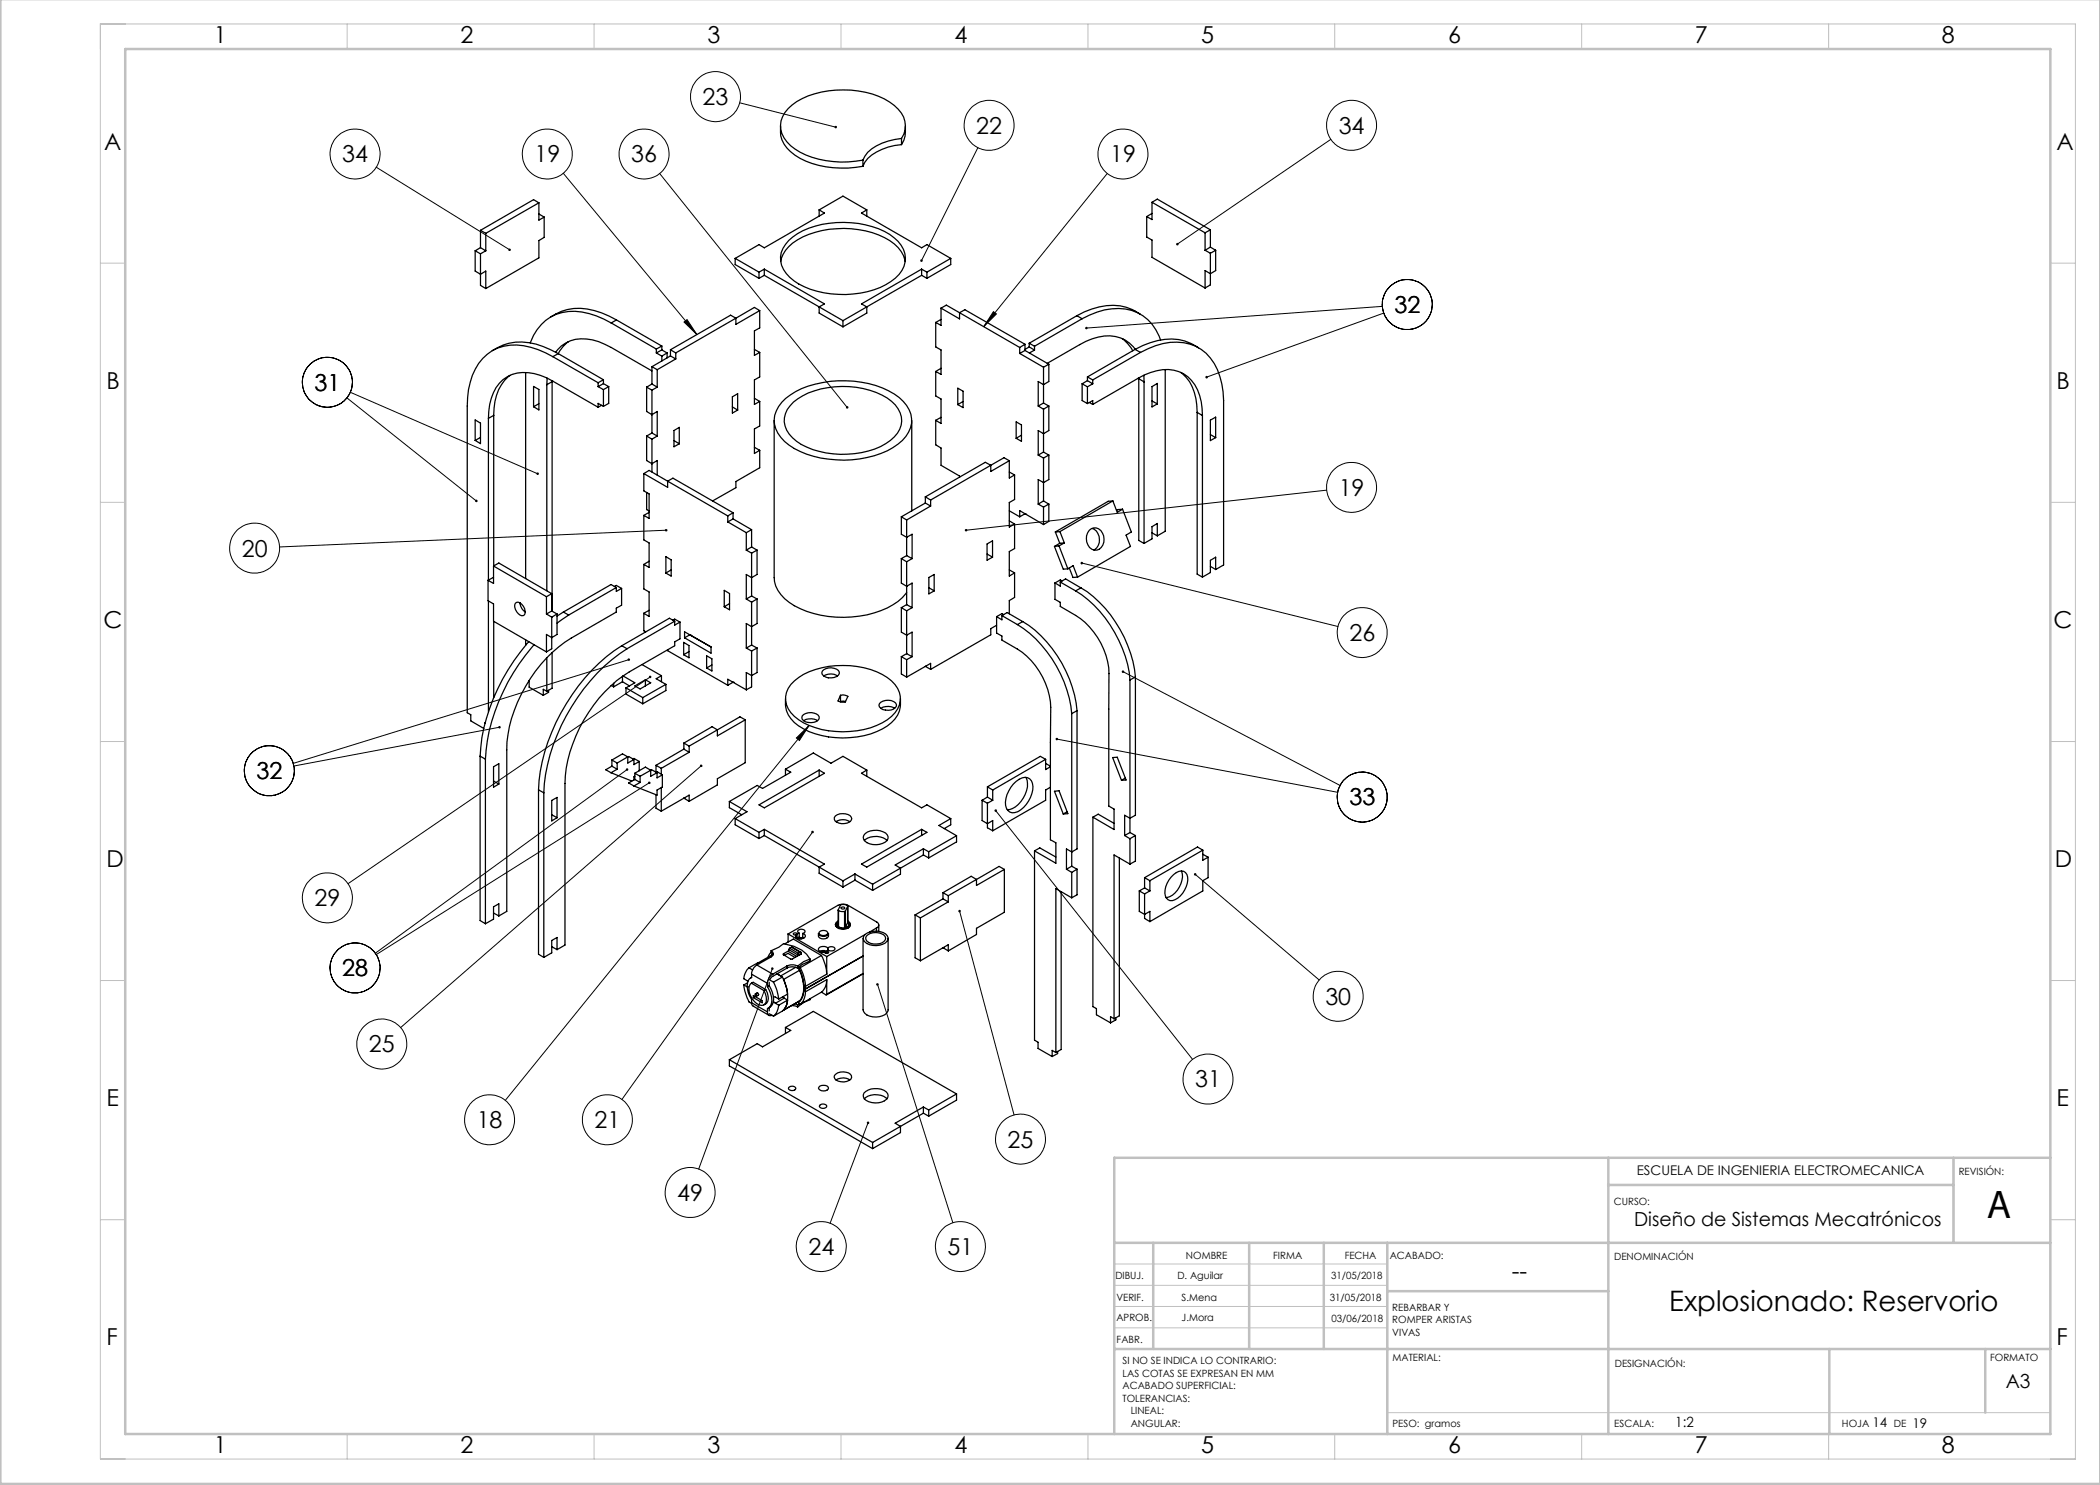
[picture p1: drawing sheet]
<svg xmlns="http://www.w3.org/2000/svg" width="420mm" height="297mm" viewBox="0 0 420 297" stroke-linecap="round" stroke-linejoin="round" font-family="sans-serif">
<!-- layer: Layer 1 -->
<g fill="none" stroke="#000" stroke-width=".2">
<path d="M75.2 33.4l26.7 16.5M112.6 34.6l26.8 32.3M131.9 34.7l37.5 46.8M148 20.6l19.1 4.8M195.6 29.5l-11.3 22.6M221.4 34.7l-24.7 30.6M266.2 27.9l-30.7 20.9M69.4 79.6l25.8 20.6M70.1 78.5l37.4 16.3M136.8 64.4l.6-.5 2 3zM198.7 62.3l.6 .5-2.6 2.5zM276.5 61.3l-59.2 4.3"/>
<path d="M276.8 62.6l-35.5 12.8M265.3 98l-72.1 8M133.2 106l-77.3 3.4M216.4 112.6l51.2 12.7M125.8 131.9l-67.2 20.8M130 135.4l-60.4 41.3M224.6 134.3l43.4 22.8M99.9 145.4l-41.1 7.8M125.4 153.9l-50.3 36.7M129.9 156.6l-54.7 34.3M140.2 153.2l-60.1 52.3M159.3 147.6l2.5-2.5-1.9 3z"/>
<path d="M161.8 145.1l-60.7 75M211.3 147.8l56.2 10.7M162.5 166.4l-38.1 53.5M199.1 162.1l39.4 49.8M239 174.9l24.8 21.1M154.5 193.7l-14.8 40.1M175.5 196.9l15.1 47.6M191.9 182.2l10.9 40.8M173.6 224.6l-7.6 20"/>
<circle cx="143.1" cy="19.3" r="5"/>
<circle cx="71" cy="30.8" r="5"/>
<circle cx="109.5" cy="30.8" r="5"/>
<circle cx="128.8" cy="30.8" r="5"/>
<circle cx="197.8" cy="25.1" r="5"/>
<circle cx="224.6" cy="30.8" r="5"/>
<circle cx="270.3" cy="25.1" r="5"/>
<circle cx="65.5" cy="76.5" r="5"/>
<circle cx="281.4" cy="60.9" r="5"/>
<circle cx="270.3" cy="97.5" r="5"/>
<circle cx="50.9" cy="109.6" r="5"/>
<circle cx="272.4" cy="126.5" r="5"/>
<circle cx="53.9" cy="154.1" r="5"/>
<circle cx="272.4" cy="159.4" r="5"/>
<circle cx="65.5" cy="179.6" r="5"/>
<circle cx="71" cy="193.6" r="5"/>
<circle cx="267.6" cy="199.3" r="5"/>
<circle cx="76.4" cy="208.8" r="5"/>
<circle cx="241.6" cy="215.8" r="5"/>
<circle cx="97.9" cy="224" r="5"/>
<circle cx="121.5" cy="224" r="5"/>
<circle cx="138" cy="238.5" r="5"/>
<circle cx="204.1" cy="227.8" r="5"/>
<circle cx="164.2" cy="249.3" r="5"/>
<circle cx="192.1" cy="249.3" r="5"/>
</g>
<g fill="none" stroke="#c0c0c0" stroke-width=".2">
<path d="M20.1 4.8h395v287h-395zM69.4 4.8v5M118.8 4.8v5M168.2 4.8v5M217.6 4.8v5M266.9 4.8v5M316.3 4.8v5M365.7 4.8v5M20.1 52.6h4.9M410.1 52.6h5M20.1 100.5h4.9M410.1 100.5h5"/>
<path d="M20.1 148.3h4.9M410.1 148.3h5M20.1 196.1h4.9M410.1 196.1h5M20.1 243.9h4.9M222.8 257.1h54.7M222.8 252.8h54.7M410.1 243.9h5M222.8 261.3h54.7M222.8 265.6h54.7M69.4 286.8v5M118.8 286.8v5"/>
<path d="M168.2 286.8v5M217.6 286.8v5M266.9 286.8v5M277.5 282.5h132.6M316.3 286.8v5M365.7 286.8v5"/>
</g>
<g fill="none" stroke="#c0c0c0" stroke-width=".5">
<path d="M.1 -.1v296.9h419.9M25 9.8h385.1v277h-385.1zM321.6 237h69.1M321.7 231.6v55.2M390.7 231.6v17M410.1 231.6h-187.3v55.2M222.8 248.6h187.3M230.6 248.6v21.2M249.8 248.6v21.2M264.8 248.6v21.2M277.5 248.6v38.2M277.6 258.2h44.1"/>
<path d="M222.8 269.8h187.3M365.9 269.8v17M397.1 269.8v12.7"/>
</g>
<path d="M159.3 147.6l2.5-2.5-1.9 3zM198.7 62.3l.6 .5-2.6 2.5zM136.8 64.4l.6-.5 2 3zM133.1 105.8v.1a.25 .25 0 0 0 0 .4 .25 .25 0 0 0 .4-.3h-.3h.3zM193.1 105.8l-.1 .3 .2-.1-.2 .1a.25 .25 0 0 0 .3 .2 .25 .25 0 0 0 .1-.4 .25 .25 0 0 0-.3-.1zM162.3 166.3a.26 .26 0 0 0 .1 .3 .26 .26 0 0 0 .3-.1 .26 .26 0 0 0 0-.3l-.2 .2 .2-.2zM184.1 51.9v.4h.1l.1-.2-.1 .2a.25 .25 0 0 0 .3-.2 .25 .25 0 0 0-.4-.2zM167 25.2a.25 .25 0 0 0 0 .4 .25 .25 0 0 0 .4-.1l-.3-.1 .3 .1-.1-.3zM191.8 182a.26 .26 0 0 0 0 .4 .26 .26 0 0 0 .4-.2 .26 .26 0 0 0-.4-.2l.1 .2zM173.4 224.4a.26 .26 0 0 0 .1 .4 .26 .26 0 0 0 .3-.1 .26 .26 0 0 0-.1-.4l-.1 .3 .1-.3zM140.1 153a.26 .26 0 0 0 0 .3 .26 .26 0 0 0 .3 0 .26 .26 0 0 0 0-.3l-.2 .2 .2-.2-.2-.1zM129.9 135.2a.26 .26 0 0 0-.1 .3 .26 .26 0 0 0 .4 .1 .26 .26 0 0 0 0-.3l-.2 .1 .2-.1zM129.8 156.3a.26 .26 0 0 0-.2 .4 .26 .26 0 0 0 .4 .1 .26 .26 0 0 0 .1-.4l-.2 .2 .2-.2zM125.2 153.7a.25 .25 0 0 0 0 .4 .25 .25 0 0 0 .4 0 .25 .25 0 0 0 0-.3l-.2 .1 .2-.2zM238.8 174.7a.26 .26 0 0 0 0 .4 .26 .26 0 0 0 .4-.2 .26 .26 0 0 0-.3-.2l.1 .2zM198.9 162a.26 .26 0 0 0 .1 .4 .26 .26 0 0 0 .4-.2 .26 .26 0 0 0-.3-.3v.2zM95.1 100a.26 .26 0 0 0 0 .4 .26 .26 0 0 0 .4 0l-.2-.2 .2 .2a.26 .26 0 0 0 0-.4 .26 .26 0 0 0-.4 0zM107.4 94.5l-.1 .2a.25 .25 0 0 0 .2 .3 .25 .25 0 0 0 .3-.2h-.3h.3a.24 .24 0 0 0-.1-.3 .24 .24 0 0 0-.3 0zM99.7 145.3a.25 .25 0 0 0 .1 .4 .25 .25 0 0 0 .4-.3h-.3h.3a.25 .25 0 0 0-.2-.2 .25 .25 0 0 0-.3 .1zM125.6 131.7a.26 .26 0 0 0 .1 .5 .26 .26 0 0 0 .3-.3h-.2h.2l-.1-.2zM216.2 112.4l-.1 .2h.3h-.3a.25 .25 0 0 0 .3 .3 .25 .25 0 0 0 .2-.4 .25 .25 0 0 0-.4-.1zM217.1 65.4l-.1 .2h.3h-.3a.24 .24 0 0 0 .4 .2 .24 .24 0 0 0 .1-.3 .24 .24 0 0 0-.4-.1zM241.2 75.2l-.1 .3 .2-.1-.2 .1a.26 .26 0 0 0 .3 .2 .26 .26 0 0 0 .1-.4 .26 .26 0 0 0-.3-.1zM224.4 134.2l.2 .1-.2-.1a.26 .26 0 0 0 .2 .4 .26 .26 0 0 0 .2-.4 .26 .26 0 0 0-.4 0zM211.2 147.6l-.1 .2h.2h-.2a.26 .26 0 0 0 .3 .3 .26 .26 0 0 0 .2-.4 .26 .26 0 0 0-.4-.1zM101.7 49.8v.1a.25 .25 0 0 0 .1 .3 .25 .25 0 0 0 .3-.1l-.2-.2 .2 .2a.26 .26 0 0 0 0-.3 .26 .26 0 0 0-.4 0zM235.3 48.6v.4l.2-.2-.2 .2a.25 .25 0 0 0 .3 0 .25 .25 0 0 0 .1-.3 .25 .25 0 0 0-.4-.1zM169.2 81.3v.1a.26 .26 0 0 0 .1 .3 .26 .26 0 0 0 .3 0l-.2-.2 .2 .2 .1-.1a.27 .27 0 0 0-.1-.4 .27 .27 0 0 0-.4 .1zM175.3 196.7a.26 .26 0 0 0 .1 .4 .26 .26 0 0 0 .4-.2 .26 .26 0 0 0-.4-.3l.1 .3-.1-.3zM154.3 193.5a.26 .26 0 0 0-.1 .4 .26 .26 0 0 0 .4 0 .26 .26 0 0 0 0-.4l-.1 .2 .1-.2z" fill="#000"/>
<g fill="none" stroke="#000" stroke-width=".25">
<path d="M156.1 25.2a5.8 5.8 0 0 0 2.9 5.8 18.9 18.9 0 0 0 13.6 2.3M172.6 32v1.3M180.3 27.7a4.8 4.8 0 0 0-1.4-6.6 17.7 17.7 0 0 0-13.2-2.9 12.7 12.7 0 0 0-8.7 4.3 4.7 4.7 0 0 0 1.1 6.6 17.8 17.8 0 0 0 14.5 2.9M180.3 27.7a11.2 11.2 0 0 0-6.8 2.8l-.9 1.5M180.3 28.9a11.2 11.2 0 0 0-6.8 2.8l-.9 1.6M180.3 27.7v1.2M181.1 25.2a5.4 5.4 0 0 1-.8 3.7M95 50.2v4l1.1 .7 1.1-.7v3.5M95 50.2l1.1 .6M96.1 46.1v3.4M96.1 50.8v6.3l1.1 .6M96.1 46.1l1.1 .6"/>
<path d="M96.1 49.5l1.1 .7M96.1 49.5l-1.1 .7M97.2 50.2l-1.1 .6M97.2 46.7v3.5M107.8 40.6l-10.6 6.1M107.8 40.6v3.4l1-.6M107.8 40.6l-1.1-.7-10.6 6.2M107.8 42.8l1 .6M108.8 43.4v4.1l-1 .6v3.5l-10.6 6.1M147 51.7l4.8 2.7M147 51.7v1.2l4.8 2.8M151.8 54.4v1.3"/>
<path d="M152.9 53.8l12 7-1.1 .6M152.9 53.8l-1.1 .6M152.9 53.8v1.3M152.9 55.1l10.9 6.3M152.9 55.1l-1.1 .6M156.1 52.3a6.9 6.9 0 0 1 4.5-4.9 19.4 19.4 0 0 1 17.3 .7 6.3 6.3 0 0 1 3.1 4.2M157.7 48.1a15.4 15.4 0 0 1 11.1-3.6 16.5 16.5 0 0 1 10.1 3.1 4.9 4.9 0 0 1 .2 8 17.7 17.7 0 0 1-14.4 3 11.3 11.3 0 0 1-8-4.7 4.6 4.6 0 0 1 1-5.8zM163.8 42l4.8-2.8 4.8 2.8M163.8 42l1.1 .6-12 7-1.1-.7-4.8 2.8M163.8 42v1.2M173.4 42l-1.1 .6 12 7 1.1-.7 4.7 2.8M173.4 42v1.2"/>
<path d="M184.3 53.8l-12 7 1.1 .6M184.3 53.8l1.1 .6M184.3 53.8v1.3M184.3 55.1l-10.9 6.3M184.3 55.1l1.1 .6M185.4 54.4v1.3M190.1 51.7l-4.7 2.7M190.1 51.7v1.2l-4.7 2.8M229.3 43.3v4.1l1.1 .6v3.5l10.6 6.1M230.4 40.5v3.4l-1.1-.6M230.4 40.5l10.6 6.1M230.4 40.5l1.1-.7 10.6 6.2"/>
<path d="M230.4 42.7l-1.1 .6M241 46.6v3.5M241 50.1l1.1 .6M242.1 46v3.4M242.1 50.7v6.3l-1.1 .6M242.1 49.4l-1.1 .7M242.1 46l-1.1 .6M242.1 49.4l1 .7M243.1 50.1v4l-1 .6-1.1-.6v3.5M243.1 50.1l-1 .6M98.5 70.1a10.5 10.5 0 0 1 10.2-.8l3 1.4M102 75.1a9.3 9.3 0 0 0-3.3 8"/>
<path d="M105.1 74.5v41.2M106.7 77.3l1.1 .6v4.1l-1.1-.7zM109.4 76.9v41.2M109.4 75.6v1.3M110.1 63.4a10.5 10.5 0 0 1 10.2-.8l3 1.4M110.4 76.3l-1 .6M110.4 76.2v46M110.6 71.3a12.9 12.9 0 0 0-11-1.7 9.5 9.5 0 0 0-5.5 6.8l-.4 1.5-.2 3.3v61.4l.7 .3v1.3l2.6 1.5M110.6 71.3l9 5.2M111.1 70.4a6.7 6.7 0 0 1 7.4-2.4l1.2 .3 2.5 1.2 8.2 4.7M111.7 70.7l-1.1 .6M111.7 70.7l9 5.2"/>
<path d="M113.7 68.3a6.6 6.6 0 0 0-2 2.4M119.6 76.5v.8M119.6 77.3l1.1 .6M120.7 75.9v.8M120.7 77.9v3.4M120.7 76.7l-1.1 .6M120.7 76.7l1 .6M120.7 75.9l-1.1 .6M121.7 77.3l-1 .6M121.7 77.3v3.4l-1 .6M122.2 64.6a12.9 12.9 0 0 0-11-1.7 9.4 9.4 0 0 0-5.2 5.7M122.2 64.6l9.1 5.2"/>
<path d="M123.3 64l-1.1 .6M123.3 64l9.1 5.2M129.3 77.4v4.9l1.1 .6 1-.6v4.9M129.3 77.4l1.1 .6M130.4 73.3v3.5M130.4 78v8.6M130.4 73.3l1 .6M130.4 76.8l1 .6M130.4 76.8l-1.1 .6M131.3 69.8v.8M131.3 70.6l1.1 .6M131.4 73.9v3.5"/>
<path d="M131.4 77.4l-1 .6M132.4 69.2v.8M132.4 71.2v1M132.4 70l-1.1 .6M132.4 70l1 .6M132.4 69.2l-1.1 .6M133.4 70.6l-1 .6M133.4 70.6v1M134.1 71.2l1 .6M134.1 71.2l-3.7 2.1M134.1 70l1 .6M134.1 70v1.2"/>
<path d="M135.1 71.8l-3.7 2.1M135.1 70.6v1.2M146.5 79.4l1-.7v3.3l-1 .6zM150.9 69.9l1 .6M150.9 79.7l1 .6M151.9 62.1l-1-.6-15.8 9.1M151.9 62.1l-4.7 2.8v-1.3l-1.1-.6-12 7M151.9 62.1v3.5l-1 .6v4.9l1-.6M151.9 70.5v4.9l-1 .6v4.9l1-.6M157.1 79.7a17.8 17.8 0 0 1 12.1-3.5 17.8 17.8 0 0 1 10.6 3.3 5.7 5.7 0 0 1 2.3 6 8.4 8.4 0 0 1-4.7 4.7 21.7 21.7 0 0 1-18.5-.5 7.1 7.1 0 0 1-4.1-5.7 6.1 6.1 0 0 1 2.3-4.3zM163.8 61.4l4.8 2.7M163.8 61.4v1.2l4.8 2.8"/>
<path d="M168.6 64.1v1.3M173.4 61.4l-4.8 2.7M173.4 61.4v1.2l-4.8 2.8M187.1 64.5v4.9l1.1 .6v4.9l-1.1-.6M187.1 74.3v4.9l1.1 .6v4.9l-1.1-.6M188.2 61.6v3.5l-1.1-.6M188.2 61.6l3.7 2.2v-1.3M188.2 61.6l1.1-.6 2.6 1.5M188.2 63.9l-1.1 .6M188.2 73.7l-1.1 .6M191.6 77.6l1 .6v3.3l-1-.6zM191.9 62.5l12 7"/>
<path d="M191.9 62.5l1.1-.6 12 7M203.9 69.5v1.2M203.9 70.7l4.8 2.7M205 70.1l-1.1 .6M205 70.1l4.8 2.7M205 68.9l-1.1 .6M205 68.9v1.2M205.8 69.4l1.1 .6M205.8 69.4l-.8 .5M205.8 68.6l1.1 .6M205.8 68.6v.8M206.9 69.2v.8"/>
<path d="M206.9 70l-1 .6M208.7 73.4v7.2M209.8 72.8l-1.1 .6M209.8 72.8v3.5l-1.1 .6-1.1-.6v4.9M215.4 63.1l1 .6M215.4 63.1l-9.6 5.5M216.4 63.7a12.3 12.3 0 0 1 11.1-1.2 9.1 9.1 0 0 1 4.6 5.5M216.4 63.7l-9.5 5.5M216.4 76.8l1.1 .6M216.4 76.8v3.3l1.1 .6M217.5 75.4v.7M217.5 77.4v3.3"/>
<path d="M217.5 76.1l1 .7M217.5 76.1l-1.1 .7M217.5 75.4l1 .6M218.5 76v.8M218.5 76.8l-1 .6M224.5 67.7a8.3 8.3 0 0 1 2.1 2.5M227 69.9l1.1 .6M227 69.9l-9.5 5.5M227 69.8a6.7 6.7 0 0 0-7.3-2.4l-2.5 .9-7.8 4.4M227.8 75.7l1 .7M227.8 75.6v32.5l1 .6M228 62.8a10.1 10.1 0 0 0-9.6-1l-3 1.3"/>
<path d="M228.1 70.5a13 13 0 0 1 9.9-1.7 9.7 9.7 0 0 1 6.4 8l.3 3.3v32.9l-1.6 .9M228.1 70.5l-9.6 5.5M228.8 75.1v1.3M228.8 76.4v32.3M230.4 77.3l1.1-.6v4.1l-1.1 .6zM233 73.9v32.4l-1.5 .9M236.1 74.5a9.4 9.4 0 0 1 3.3 8M239.7 69.6a10.1 10.1 0 0 0-9.7-1.1l-3 1.4M95 84l1.1 .6v4.1l-1.1-.6zM96.1 87.5l-1.1 .6M97.7 83.7v32.3M98.7 83.1l-1 .6"/>
<path d="M98.7 83.1v30.1M107.8 80.7l-1.1 .6M119.6 81.5l-9-5.3a9.1 9.1 0 0 0-9.1-.9 7.7 7.7 0 0 0-3.6 5.6l-.2 2.8M120.3 81.1l-.7 .4M120.7 81.3l-1.1-.6v.8M128.8 94.7l4.7 2.8v-1.3M128.8 94.7v3.5l1 .6v4.9l-1-.6M128.8 94.7l1-.6 3.7 2.1M129.3 87.2v4.9l1.1 .6 1-.6v2.9M129.3 98.5v3.4l.5 .3M129.3 87.2l1.1 .6M130.4 87.8v6.6"/>
<path d="M130.4 86.6l1 .6M130.4 86.6l-1.1 .6M131.4 87.2l-1 .6M133.5 96.2l12.1 7M133.5 96.2l1.1-.6 12 6.9M134.8 86.1l1.1-.6v3.3l-1.1 .6zM134.8 88.1l1.1 .7M146.5 81.4l1 .6M150.9 89.5l1 .6M151.9 90.1v3.5l-4.7 2.7v1.2l-4.7 2.7M151.9 80.3v4.9l-1 .6v4.9l1-.6M154.8 84.1v31.4a6.8 6.8 0 0 0 4.1 5.6 21.3 21.3 0 0 0 19.7-.1 8.1 8.1 0 0 0 2.7-2.5"/>
<path d="M158.7 80.4a16.7 16.7 0 0 1 13.9-2.7 11.2 11.2 0 0 1 7 4 4.5 4.5 0 0 1-1.5 6.4 16.4 16.4 0 0 1-11.5 2.7 12.7 12.7 0 0 1-8.8-4 4.5 4.5 0 0 1 .9-6.4zM182.4 84.1v18.1M185.1 99.4l1 .6M185.1 99.4v1.2M187.1 84.1v4.9l1.1 .6v3.5l3.7 2.1v.2M188.2 83.5l-1.1 .6M192.6 80.3l-1 .6M198.2 93.1l-12.1 6.9M198.2 93.1l-1.1-.6-12 6.9M201.9 92.1v3.5l1-.6M201.9 92.1l-3.7 2.2v-1.2M201.9 92.1l-1.1-.6-2.6 1.6"/>
<path d="M201.9 94.4l1 .6M202.9 95v4.9l-1 .6v4.9l1-.6M203.2 84.4l1.1 .6v3.3l-1.1-.6zM204.3 87l-1.1 .7M207.6 81.2l1.1 .6M207.6 91l1.1 .6M208.7 81.8v8.6M208.7 91.6v8.6M208.7 80.6l-1.1 .6M208.7 80.6l1.1 .6M208.7 90.4l-1.1 .6M208.7 90.4l1.1 .6"/>
<path d="M209.8 81.2v4.9l-1.1 .6-1.1-.6v4.9M209.8 91v4.9l-1.1 .6-1.1-.6v4.9M209.8 81.2l-1.1 .6M209.8 91l-1.1 .6M217.5 80.7l1-.6v.8M217.9 80.5l.6 .4M218.5 80.9l9.1-5.2a10 10 0 0 1 8.2-1.4 7.4 7.4 0 0 1 4.4 6l.3 2.8M230.4 80.2l1.1 .6M239.4 82.5l1.1 .6M239.4 82.5v32.3l1.1 .6M240.5 83.1v32.3M242.1 84l1-.6v4.1l-1 .6z"/>
<path d="M242.1 86.9l1 .6M97.6 116.1v4.1l1.1 .6v3.4l10.6 6.2M98.7 113.2l10.6 6.1M98.7 113.2v3.5l-1.1-.6M98.7 113.2l1.1-.6 10.5 6.1M98.7 115.5l-1.1 .6M109.3 119.3v3.5M110.3 118.7v3.5M110.3 118.7l-1 .6M122.9 117.3l.4-.2 1 .6M123.3 117.5l-9.6 5.5M123.3 117.5v.8l1-.6"/>
<path d="M123.3 117.5l-1.1-.6-9.5 5.5M124.3 117.7v3.3l-1 .6v.8l-9.1 5.2a28.8 28.8 0 0 0-12.8 20.8v33.9l-1.6 .9M128.8 103.1v4.9l1 .6v4.9l-1-.6M128.8 112.9v4.9l1 .6v4.9l-1-.6M129.8 102.5l-1 .6M129.8 112.3l-1 .6M133.2 111.3l1 .7v3.2l-1-.6zM134.2 114l-1 .6M144.9 118.1l1 .6v3.3l-1-.6zM145.6 103.2v1.2M145.6 104.4l3.7 2.1M146.6 103.8l-1 .6"/>
<path d="M146.6 103.8l3.7 2.1M146.6 102.5l-1 .7M146.6 102.5v1.3M149.3 106.5v3.5M149.3 110l1 .6M149.3 119.8l1 .6M150.3 105.9v3.5M150.3 110.6v8.6M150.3 105.9l-1 .6M150.3 109.4l-1 .6M150.3 109.4l1.1 .6M150.3 119.2l-1 .6"/>
<path d="M150.3 119.2l1.1 .6M151.4 110v4.9l-1.1 .6-1-.6v4.9M151.4 119.8v4.9l-1.1 .6-1-.6v4.9M151.4 110l-1.1 .6M151.4 119.8l-1.1 .6M180.3 103.4v3.5l1 .6 1.1-.6v4.8M180.3 111.7v4.9l1 .7 1.1-.7v4.9M180.3 103.4l1 .6M180.3 111.7l1 .7M181.3 104v7.1M181.3 112.4v8.5M181.3 111.1l1.1 .6"/>
<path d="M181.3 111.1l-1 .6M182.4 111.7l-1.1 .7M185.1 100.6l-4.8 2.8M185.1 100.6l1 .6M185.8 115.5l1-.6v3.3l-1 .6zM185.8 117.5l1 .7M186.1 100v1.2M186.1 101.2l-4.8 2.8M197.4 108.8l1.1-.6v3.2l-1.1 .6zM197.4 110.8l1.1 .6M201.9 104.2l1 .6M201.9 114l1 .6"/>
<path d="M201.9 102.2l2 1.2M202.9 104.8v4.9l-1 .6v4.9l1-.6M202.9 114.6v4.9l-1 .6v2.7M203.9 103.4v-1.3l4.8 2.8M205 102.8h.1M205 102.8l-1.1 .6M207.6 100.8l1.1 .6M208.7 101.4v3.5M208.7 100.2l-1.1 .6M208.7 100.2l1.1 .6M209.8 100.8v3.5l-1.1 .6M209.8 100.8l-1.1 .6"/>
<path d="M210.9 109.3l1.8 4.5h.9M211 116.6v3.3l1.1 .6v.8a17.2 17.2 0 0 1 6.7 5.1 14.4 14.4 0 0 1 3 8.3v26.5l1 .6v4.1l-4.2-2.5M211.1 106.4l.8 2.3M211.8 109.2l1.8 4.6M211.8 109.2l-.9 .1M211.9 108.7l-1 .6M212 106.3l.9 2.3M212 106.3l-.9 .1M212.1 116.4v.8l-1.1-.6M212.1 116.4l3 1.8M212.1 116.4l1-.6 3.1 1.8M212.4 116.2l-.3-.2-1.1 .6"/>
<path d="M212.9 108.6l-1.1 .6M212.9 108.6l-1 .1M213.6 113.8l1-.7 .9 2.3M213.9 113.6l.7 1.9 .9-.1M215.1 118.2a24.2 24.2 0 0 1 10.9 17.8M216.2 117.6a24.4 24.4 0 0 1 10.9 17.8M216.2 117.6l-1.1 .6M217.8 106.1a1.58 1.58 0 0 1 2.7 .5 2.34 2.34 0 0 1-1.1 3.4 2.13 2.13 0 0 1-2.1-2.8zM218.4 105.7a2.44 2.44 0 0 1 .4 4.3M222.6 100.2l-10.6 6.1M222.6 100.2l.8 2.3 1.1-.7M222.6 100.2l-.9 .1-10.6 6.1"/>
<path d="M224.5 101.8l1.8 4.6-1.1 .6 .9 2.3-10.6 6.1M224.5 101.8l-.9 .1-.3 .2M230.4 106.6l1.1 .6M231.5 107.2v-2.5l-1.1 .6v2.5l-1.6 .9M242.1 113.3l1 .6M243.1 113.9v-2.5l-1 .7v2.4l-1.6 .9M97.7 120.2v22.1M98.7 124.3v15.2M103.1 120.6a.82 .82 0 0 1 1.3 .3 1.94 1.94 0 0 1 .5 2 .82 .82 0 0 1-1.3-.2 1.94 1.94 0 0 1-.5-2.1zM104 120.6a2.39 2.39 0 0 0 1.1 1.8M105.1 127.9v1.2M105.8 128.3a39.2 39.2 0 0 0-9.6 21.1l-.2 1.8"/>
<path d="M105.8 136.2v1.2l2.9 1.7M106.8 128.9a39.5 39.5 0 0 0-9.6 21.1l-.1 1.8M109.3 122.8l1 .6M109.4 131.5v6.8M109.4 138.3l-.7-.4v1.2M109.7 138.1v.4l-1 .6M110.3 123.4v6.3l-1 .7M110.3 122.2l-1 .6M110.3 122.2l1.1 .6M110.4 130.5v7.2l-1 .6M111.4 122.8v4.1l-1.1 .6-1-.6v3.5M111.4 122.8l-1.1 .6"/>
<path d="M112.7 122.4l-1.3 .8M112.7 122.4l1 .6M113.7 123l-2.3 1.6M122.2 137.1l.5 .3M122.7 136.7v.7M124.4 129.1a38.1 38.1 0 0 0-15.5 21.3 30 30 0 0 0-1.2 7.6M124.4 129.1l1 .6M124.5 135.3v1M124.5 136.3l1.4 .9M124.5 136.3l-1.8 1.1M124.6 135.2l2.4 1.4-1.8 1M125.2 137.6l3.4 1.9"/>
<path d="M125.2 137.6v1.2l3.4 2M125.4 129.7a38.6 38.6 0 0 0-16.3 25.2l-.3 3.7M127 137.2l2.1-1.2 1 .6-2.1 1.2zM128.4 132.9l3.9 2.2M128.6 139.5v1.3M128.8 122.7v3.4l.4 .3M129.1 136v1.2M129.8 122.1l-1 .6M132.3 135.1l-1.1 .6 2 1.2M132.3 135.1v1.2M133.2 136.9l-4.6 2.6M133.2 136.9v1.2l-4.6 2.7"/>
<path d="M133.5 130v.1l12.1 7M134.5 124l.4-.2 1.1 .6M134.9 124.2l-1-.6-9.5 5.5M134.9 124.2l-9.5 5.5M134.9 124.2v.8l1.1-.6M136 124.4v3.4l-1.1 .6v.7l-9 5.3a28.9 28.9 0 0 0-12.3 17.6l-.4 1.6-.2 3.1v32.3l-1.6 .9M136.7 128.5l1.1 .6v2.4l-1.1-.6zM136.9 126.4l5.3 3v1.2l-5.3-3zM137.8 130.3l-1.1 .6M138 127h.1M138 127l-1.1 .6M141.3 131.2l1.1 .6v2.4l-1.1-.6z"/>
<path d="M142.4 133l-1.1 .6M145.6 137.1v-1.2l3.7 2.1M145.9 120.7l-1 .7M146.6 136.5h.1M146.6 136.5l-1 .6M149.3 129.6l1 .6M150.3 120.4v8.6M150.3 130.2v7.2l-1 .6M150.3 129l-1 .6M150.3 129l1.1 .6M151.4 129.6v4.9l-1.1 .6-1-.6v3.5M151.4 129.6l-1.1 .6"/>
<path d="M157.1 139.7a5.8 5.8 0 0 0 3.6 6.1 17.7 17.7 0 0 0 16.7-.6 5.5 5.5 0 0 0 2.7-5.5M158.2 136.9a13 13 0 0 1 9-3.8 15.9 15.9 0 0 1 11.1 3.1 4.5 4.5 0 0 1 0 7.1 16.3 16.3 0 0 1-12.6 2.9 12.4 12.4 0 0 1-7.5-3.6 4.3 4.3 0 0 1 0-5.7zM164.5 134.2a2.26 2.26 0 0 1 3.4 .2 1.06 1.06 0 0 1-1.1 1.1 1.9 1.9 0 0 1-2.4-.9zM164.7 135.2a2.61 2.61 0 0 1 2.8 0M168.1 139.1a1.94 1.94 0 0 1 1.5 .2l-.5 1.1h-.8l-.7-.2zM168.1 139.1v1.2M180.3 121.5v4.9l1 .6 1.1-.6v4.9M180.3 131.3v3.5l1 .6M180.3 121.5l1 .7M180.3 131.3l1 .6M181.3 122.2v8.5M181.3 131.9v3.5"/>
<path d="M181.3 120.9l1.1 .6M181.3 120.9l-1 .6M181.3 130.7l1.1 .6M181.3 130.7l-1 .6M182.4 131.3l-1.1 .6M182.4 121.5l-1.1 .7M185.1 133.3h.1M185.1 133.3l1 .6M186.1 133.9v-1.2l-4.8 2.7M199.3 123.3v3.3l1.1 .6v.8a16.1 16.1 0 0 1 8.1 7.4 13.9 13.9 0 0 1 1.6 6.1v26.5l1.1 .6v4l-4.3-2.4M199.3 125.1l-1.1 .6v1.3l-12.1 6.9M200.4 123.1v.9l-1.1-.7"/>
<path d="M200.4 123.1l3.1 1.8M200.4 123.1l1-.6 3.1 1.8M200.7 122.9l-.3-.2-1.1 .6M203.5 124.9a24.2 24.2 0 0 1 10.8 17.8M204.5 124.3a24.2 24.2 0 0 1 10.9 17.8M204.5 124.3l-1 .6M226 136v30.5M227.1 135.4v27.7l-1.1 .6-1.1-.6v4M227.1 135.4l-1.1 .6M96 151.2l1.1 .6M96 151.2v32.9l1.1 .6M97 144.6h.1"/>
<path d="M97 144.6v.1M97.1 151.8v32.9M98.7 153.3l1.1-.6v4.1l-1.1 .6zM98.7 156.2l1.1 .6M107.7 158l1.1 .6M107.7 158v32.8l1.1 .7M108.8 158.6v32.9M122.2 154.5l4.2 1.7M122.4 153.2l-1.3 .7 1.1 .6M122.4 152l1 .6M122.4 153.2l1 .6M122.4 152v1.2"/>
<path d="M123.4 153.8l-1.2 .7M123.4 152.6v1.2M125.6 151.4v1.2l1.2-.7M125.6 151.4l-2.2 1.2M125.6 151.4l-1.1-.6-2.1 1.2M125.6 151.4l.1-.1 1.1 .6M126.6 151.8l.2-.1 1 .6M126.8 151.9v1l1-.6M127 155.9l-1.3 .7 1.1 .6M127 155.9l1 .6M127 154.7l1 .6M127 154.7v1.2"/>
<path d="M127 155.3l-.2 .1v.6M127.8 152.3v1.9M128 156.5l-1.2 .7M128 155.3v1.2M130.1 154.1l-2.1 1.2M130.1 154.1v1.2l1.3-.8M130.1 154.1l-1-.7-2.1 1.3M130.1 154.1l.2-.2 1.1 .6M131.2 153.1l1.1 .6M131.2 159v2.6l1.1 .6M131.2 153.1v1.3M131.2 154.4l.2-.1 1.1 .7"/>
<path d="M131.4 154.5v1.1l1.1-.6M132.3 153.7v1.1M132.3 157.5v4.7M132.5 155v2.4l-1.1 .6v1l-4.6-1.8M136.8 159.6h.1M136.8 148.6v1.2M136.8 149.8l1 .7M136.8 149.8l-5.6 3.3M136.8 148.6l1 .6M136.8 159.6l1 .7M137.8 150.5l-5.5 3.2M137.8 149.2v1.3"/>
<path d="M143.5 146l-5.7 3.2M143.5 146l-1.1-.7-5.6 3.3M149 144l-5.5 3.2v-1.2M149 144v8.5l-5.5 3.2v1.3l-5.7 3.3M149 144l-1-.6-4.5 2.6M157.1 153.8v1.2M157.1 153.8l1.1 .6-5.7 3.3-1.1-.6-5.5 3.2M157.1 153.8l5.6-3.2 3.5 2 2.4-1.3 4.8 2.7M160.4 143.2a2.26 2.26 0 0 1 3.4 .2 1.04 1.04 0 0 1-1 1.1 1.84 1.84 0 0 1-2.4-1zM160.7 144.1a2.67 2.67 0 0 1 2.8 0M163.8 154v1.3M168.1 140.3h1"/>
<path d="M168.1 140.3v.1M173.4 154v1.3M173.4 154l-1.1 .7 12 6.9 1.1-.6 4.7 2.7M175.9 140.7a2.26 2.26 0 0 1 3.4 .2 1.58 1.58 0 0 1-2.2 1.1 1.12 1.12 0 0 1-1.2-1.3zM176.1 141.7h.1a2.61 2.61 0 0 1 2.7 0M197.5 157.4v2M197.5 157.4l1 .6M197.5 159.4l1 .7M197.5 159.4l-1.1 .7M198.5 158v2.1M202.7 156.8a3.2 3.2 0 0 1 2.8-1.3 2.33 2.33 0 0 1 .9 3.2 5.6 5.6 0 0 1-3.4 3.8 1.68 1.68 0 0 1-1.9-2.1 6 6 0 0 1 1.6-3.6zM205.2 155.5a5.2 5.2 0 0 1-2.7 6.2l-1.1 .2"/>
<path d="M209.1 151.9l-10.6 6.1M209.1 151.9v2l1-.6M209.1 151.9l-1-.6-10.6 6.1M209.1 152.7l1 .5M210.1 157.4l-1 .6v2.1l-10.6 6.1M210.9 158.3l.9-.2 1.8 4.6-.9 .1zM214.3 142.7v30.5M215.4 142.1v27.7l-1.1 .6-1-.6v4M215.4 142.1l-1.1 .6M222.5 151.5l.9-.1 1.8 4.6-.9 .1zM225.1 155.6l-.8 .5M110.3 160.1l1.1-.6v4l-1.1 .7z"/>
<path d="M110.3 162.9l1.1 .6M137.8 160.3v-1.3l-5.5 3.2M145.9 160.3v1.2l2.4 1.4M145.9 160.3l3.5 2-2.4 1.4M147 163.7v1.3l4.8 2.7M147 163.7l4.8 2.8M151.8 166.5v1.2M151.8 161l12-7 1.1 .7-12 6.9zM152.9 165.9l12 6.9-1.1 .6v1.3l4.8 2.7M152.9 165.9v1.2M152.9 167.1l15.7 9.1M152.9 165.9l-1.1 .6"/>
<path d="M152.9 167.1l-1.1 .6M167.1 163.2a2.49 2.49 0 0 1 3.2 .2l.1 .4a2.05 2.05 0 0 1-3 .6 .74 .74 0 0 1-.3-1.2zM167.2 164.3a2.69 2.69 0 0 1 2.8 0M168.6 176.2v1.2M171 174.8l3.5 2M171 174.8l-2.4 1.4M171 174.8v1.2M171 176l3.5 2.1M171 176l-2.4 1.4M172.3 172.8l12-6.9 1.1 .6-12 6.9zM172.9 168.1a3.5 3.5 0 0 1 4.5 0M173 166.7a3.4 3.4 0 0 1 4.4 .3 1.15 1.15 0 0 1-.9 1.7 3.3 3.3 0 0 1-3.8-.9l.1-.7z"/>
<path d="M174.5 176.8v1.3M180.1 173.6v1.2l-5.6 3.3M180.1 173.6l-5.6 3.2M184.3 165.9v1.2M184.7 169.8v1.2M184.7 171l-4.6 2.6M184.7 169.8l1 .6M184.7 169.8l-5.7 3.2 1.1 .6M184.7 171l1 .6M185.7 170.4v1.2M188.6 179.8l1.1 .6M188.6 179.8l-5.6 3.2"/>
<path d="M188.6 178.5l1.1 .6M188.6 178.5v1.3M189.7 179.1v1.3M190.1 163.7v1.3l-1.3 .7M190.1 163.7l-2.3 1.4 3.5 2M191.3 167.1v1.3l-5.6 3.2M191.3 167.1l-5.6 3.3M195.3 175.9l-5.6 3.2M195.3 175.9l-1.1-.6-5.6 3.2M196.4 160.1v4l1.1 .6 1-.6v2.1M196.4 160.1l1.1 .6M197.5 160.7v4.9l1 .6"/>
<path d="M198.5 160.1l-1 .6M200.9 173.9v8.6l-5.6 3.2v1.2l-5.6 3.3M200.9 173.9l-5.6 3.2v-1.2M200.9 173.9l-1.1-.6-4.5 2.6M206.9 170.2v37.8l.7 .5v1.2l2.8 1.6M206.9 170.2l1.1-.6 3.2 1.8M212.2 178.4v31.5l-1 .6M213.3 173.8l1 .7M213.4 162.3l-.7 .5M214.3 174.5v5.1M214.3 179.6l-3.1-1.9v32.8M214.3 173.2l-1 .6"/>
<path d="M214.3 173.2l1.1 .6M215.4 173.8v5.2l-1.1 .6M215.4 173.8l-1.1 .7M218.6 163.4v37.9l.7 .4v1.2l2.8 1.7M218.6 163.4l1-.6 3.2 1.9M223.9 171.6v31.6l-1.1 .6M224.9 167.1l1.1 .6M226 167.7v5.1M226 172.8l-3.2-1.8v32.8M226 166.5l-1.1 .6M226 166.5l1.1 .6M227.1 167.1v5.1l-1.1 .6"/>
<path d="M227.1 167.1l-1.1 .6M227.9 178.2v4.1l1 .6 1.1-.6v2M227.9 178.2l1 .6M228.9 175.5v2.1M228.9 178.8v4.9l1.1 .6M228.9 177.6l1.1 .6M228.9 175.5l1.1 .6M228.9 177.6l-1 .6M230 178.2l-1.1 .6M230 176.1v2.1M234.2 175.4a2.65 2.65 0 0 1 2.5-1.1 2.29 2.29 0 0 1 .5 3 3.9 3.9 0 0 1-3.2 2.8 1.65 1.65 0 0 1-1-2.1 5.2 5.2 0 0 1 1.2-2.6zM236.3 174.2a4.4 4.4 0 0 1-3.1 5.3"/>
<path d="M240.6 170l-10.6 6.1M240.6 170v2l1-.6M240.6 170l-1.1-.6-10.6 6.1M240.6 170.8l1 .6M241.6 171.4v4.1l-1 .6v2.1l-10.6 6.1M98.7 182.6l1.1 .6M99.8 183.2v-2.4l-1.1 .6v2.4l-1.6 .9M110.3 189.3l1.1 .6M111.4 189.9v-2.4l-1.1 .6v2.5l-1.5 .9M148.8 197a10.4 10.4 0 0 0 1 3.4l.5 .3M148.8 197l.6 .4M149.4 197.4h.1"/>
<path d="M149.5 196.6l-.7 .4M149.8 193.6a3.4 3.4 0 0 0-1 2.2l.8 .4M149.8 193.6l.7 .4M150.3 196.6a2.4 2.4 0 0 0 .1 3.1 2.4 2.4 0 0 0 2.2 1.3 2.07 2.07 0 0 0 .2-2.9M150.3 196.6l.3-.1 2.5 1.4M150.3 196.6l2.5 1.5M150.3 194.8v.7a1.79 1.79 0 0 0-.8 2.3l.1 .7 .7 1.4v.7M150.3 195.5l-.2 .1M150.3 194.8l3.2 1.9M150.7 199.1l1.7 1v.5l-1.7-1.1zM151 199.3l-.3 .2M151.1 198.8l.3-.2h.2l.1 .4-.4 .2"/>
<path d="M151.1 198.8a.22 .22 0 0 1 .2 .1 .22 .22 0 0 1-.1 .3l-.2-.2zM151.4 193a2.33 2.33 0 0 0-1.1 1.8M151.4 193l3.2 1.8M151.6 192.5l.3 .2M153.1 197.9a2.74 2.74 0 0 1 .3 2.7l-.6 .4M153.1 197.9l-.3 .2M153.5 197.3a4.2 4.2 0 0 1 .6 3.8l-.6 .6v.7M153.5 196.7v.6M153.8 197.1a4.2 4.2 0 0 1 .7 3.8l-.3 .4-.6 .3M153.8 196.5v.6M153.8 197.1l-.3 .2M153.8 195.9l.9 .5"/>
<path d="M154.2 190.1l1.6-.7 .9-.7a6.6 6.6 0 0 1 5.3 3.1M154.2 190.1a.66 .66 0 0 1 .5 .7 .66 .66 0 0 1-.5 .6l-2.8 1.6M154.2 190.1v.4l.4 .5M154.2 190.4l-.6 1M154.5 190.8l-.2 .3M154.6 194.8a2.11 2.11 0 0 0-1.1 1.9M154.6 190.9l-4.8 2.7M154.7 196.4a9.4 9.4 0 0 1 1.1 3.4M154.7 199.4h.4l.7 .4M156.5 195.4l.8 2.2 .2 1.2-1.7 1M156.5 195.4l-1.8 1M156.6 199.4l.2 .2"/>
<path d="M156.7 190.7v.3M156.8 199.6l-1.7 1.1M156.8 199.6l.7 .4M156.9 191.1l.7-.4 1.4 .8M157 188.8l1.7-1 5.6 3.3M157.4 193.2a2.46 2.46 0 0 1 2.1 0M157.4 193.6l-3 1.7-.4 .5M157.4 193.6a2.19 2.19 0 0 1 2.1 0M157.4 193.2l-2.8 1.6M157.4 193.2v.4M157.6 186.8v1.6M157.6 186.8l7.7 4.5"/>
<path d="M157.8 189.9v.2l-1.1 .6M157.8 189.9l1.7 1.1M157.8 190.4l1.5 .9M157.9 189.6l-.1 .3M157.9 189.6l1.8 1.1M158.3 189.4l1.9 1.1M158.3 189.4l-.4 .2M158.3 189.4l1.8 1.1M159.1 193.5l-3 1.7-.7-.4 1.1 .6M159.1 187v.4M159.4 186.8a.41 .41 0 0 0-.4-.2 .41 .41 0 0 0-.3 .2l.4 .2M159.4 187.6h.1"/>
<path d="M159.4 186.8v.8M159.5 191v.2M159.5 193.2v.4M159.6 193.6l.3 .5M159.7 190.7l-.2 .3M159.8 193.4l.3 .1M159.8 186.7l-.3-.4a.83 .83 0 0 1 .7-.5 .83 .83 0 0 1 .8 .5v.1l-.5 .3M159.8 186.7l-.4 .1M159.8 187.5l-.4 .1M159.8 187.5h.7M159.8 187.7h.5M159.8 186.7v.8"/>
<path d="M159.9 194.1l-3.2 1.8a6.9 6.9 0 0 1 .4 5.6l-.4 .5M159.9 194.1a6.9 6.9 0 0 1 .4 5.6l-.4 .5M160.1 190.9h.1M160.1 190.9l-1.8 .9-1.6-.8M160.1 193.5a8.9 8.9 0 0 1 1 3.8M160.1 190.5h.1v.3M160.1 190.9l-.2 .1M160.1 190.5l-.4 .2M160.5 186.7l.4 .1 .2 .5a1.18 1.18 0 0 1-2-.1v-.2M160.5 186.7v.8M160.5 187.5l.3 .1M160.7 196.9h.1"/>
<path d="M160.8 197.7a3.3 3.3 0 0 1-1 2.7h-.2M161.1 198.4a3.2 3.2 0 0 1-1 2.5M161.1 197.3v1.1M162 191.8l-1.3 .5-1.2 .9M162 191.8v.4l-1.6 .7-.9 .7M162 199.7v.3l-1.3 .5-1.2 .9M163.7 186.7a1.14 1.14 0 0 0 2 0v.5a1.18 1.18 0 0 1-2 0zM163.9 186.4a1.08 1.08 0 0 1 1.7 .2 1.02 1.02 0 0 1-1.8 0zM164 190.3a1.42 1.42 0 0 1 1.4 0M164.3 191.1a8.4 8.4 0 0 1 1 3.7M164.3 198.4l.9 .6 .1-.1M164.3 191.1l-4.2 2.4"/>
<path d="M164.3 198.4l-4.2 2.5M164.4 190.4h.5M165 190.5l.2 .2M165 190.4v.2M165.3 195.9a3.1 3.1 0 0 1-1 2.5M165.3 194.8l-4.2 2.5M165.3 191.3v3.5M165.3 195.9v3M165.3 195.9l-4.2 2.5M165.4 190.2l.3 .2a.34 .34 0 0 1-.4 .3 .34 .34 0 0 1-.3-.3M165.4 190.2v.5M165.6 189.6l.4-.2a.78 .78 0 0 1 1 .4 .95 .95 0 0 1-1.4 .2l-.2 .2"/>
<path d="M165.6 189.6a1.3 1.3 0 0 0-1.9 .2v.2a1.1 1.1 0 0 0 1.3 .4M165.6 189.6v.5M167.1 184.9a1.28 1.28 0 0 0 1.6 .9 1.08 1.08 0 0 0 1.4-.9M167.6 182l.1 3.4M167.6 184.2l-.4 .3a.73 .73 0 0 0 .5 1.1 1.81 1.81 0 0 0 2.4-.6l-.1-.4-.5-.4M167.7 185.4a.54 .54 0 0 1-.3-.5 .54 .54 0 0 1 .2-.5l-.2 .5a1.42 1.42 0 0 0 2.4 0l-.3-.5 .2 .1a.58 .58 0 0 1 .1 .6 .58 .58 0 0 1-.6 .4l-.3 .1M167.7 182.1l1.2 .2M167.7 182.1v3.3M168.3 181.5h.6a.32 .32 0 0 1-.3 .3 .32 .32 0 0 1-.3-.3zM168.9 182.3v3.3M169.1 182.2l-.2 .1M169.1 185.5l-.2 .1"/>
<path d="M169.1 182.2v3.3M169.5 181.2a1.31 1.31 0 0 0-1.4-.2l-.5 1 .1 .1M169.5 184.5h.1M169.5 181.2v3.3M169.5 181.2l-.4 1M169.5 184.5l-.4 1M172.6 187.7v14.3a2.26 2.26 0 0 0 2.6 1.4 2.07 2.07 0 0 0 2.4-1.4v-14.3M172.6 191.2l-11.5 6.6-.3-.2a7.8 7.8 0 0 0-1.2-4.1M172.6 194.8l-7.3 4.2M172.6 194.7l-7.3 4.2M173 186.9l-7.7 4.4M173 186.9a3.5 3.5 0 0 1 4.4 .2 1.15 1.15 0 0 1-.9 1.8 3.3 3.3 0 0 1-3.8-.9l.1-.8z"/>
<path d="M173.3 187.2a2.73 2.73 0 0 1 3.7 .1 1.33 1.33 0 0 1-1.6 1.5 1.71 1.71 0 0 1-2.3-1.3zM175.3 185.6a.63 .63 0 0 0 .5-.6 .63 .63 0 0 0-.5-.6l-5.6-3.3a2.25 2.25 0 0 0-2.1 0l-10 5.7M175.3 185.6l-1.4 .8M175.3 185.6v.6M175.8 185v1.3M183 183l1.1 .6M183 183v8.6l1.1 .6M184.1 183.6v8.6M188.6 189.5h.1M188.6 189.5l1.1 .7M189.7 190.2v-1.3l-5.6 3.3M189.7 180.4l-5.6 3.2"/>
<path d="M145.9 211.9l28.6 16.6M145.9 211.9v1.3l28.6 16.5M150.3 200.6l.1 .4 .2 .2 3.2 1.9M150.3 200.6l3.2 1.8M153.5 202.4a.6 .6 0 0 0 .2 .6 .6 .6 0 0 0 .7 .1M153.8 201.5v.7M153.8 202.7l.9 .5M154.7 200.2l.4 .5M155.1 200.7l.7 .3M155.8 201a3 3 0 0 1-1.1 2.2M157.1 205.5v1.2M157.1 205.5l5.6-3.2 28.6 16.5"/>
<path d="M157.1 205.5l1.1 .6-5.7 3.3-1.1-.7-5.5 3.2M157.5 200a3.2 3.2 0 0 1-1 2.2l-1.8 1M157.5 200l-1.7 1M157.7 217.5l.7-.3 .6 .2 .2 .3a.83 .83 0 0 1-.8 .4 .83 .83 0 0 1-.7-.4zM158.3 201.1l1.2 .3M158.9 200.8l.6 .2M159.5 201v.4M159.8 200.7l.3 .2M159.8 200.8l-.3 .2M159.9 200.2l-3.2 1.8M163.8 217.4a1.24 1.24 0 0 1 1.9 .2 1.18 1.18 0 0 1-2 0zM167.2 214.8a2.36 2.36 0 0 1 3.1 .4 .93 .93 0 0 1-.9 1.1 1.99 1.99 0 0 1-2.6-.9l.1-.3z"/>
<path d="M167.2 216a2.5 2.5 0 0 1 2.8 0M172.8 218.6a3.4 3.4 0 0 1 4.7 .1 1.07 1.07 0 0 1-.6 1.5 3.7 3.7 0 0 1-4-.4l-.3-.8zM172.9 219.8a3.5 3.5 0 0 1 4.5 0M191.3 218.8l-5.6 3.2M191.3 218.8v1.2l-5.6 3.2M211.2 210.5l-.8-.4v1.2M211.5 210.3v.4l-1.1 .6M222.8 203.8l-.7-.5v1.3M223.2 203.5v.5l-1.1 .6M163.9 221.1l.7-.3a.57 .57 0 0 1 .7 .6l-.4 .2h-.6l-.4-.2zM174.5 228.5v1.2M184.7 221.4l-5.7 3.2 1.1 .7v1.2l-5.6 3.2"/>
<path d="M184.7 221.4l1 .6M184.7 222.6l-10.2 5.9M184.7 221.4v1.2M184.7 222.6l1 .6M185.7 222v1.2"/>
</g>
<text font-size="8" x="397.4" y="243.7">A</text>
<text font-size="5.6" x="333.9" y="262.2">Explosionado: Reservorio</text>
<g font-size="4.7">
<text x="42.7" y="8.6">1</text>
<text x="92.1" y="8.6">2</text>
<text x="141.5" y="8.6">3</text>
<text x="190.9" y="8.6">4</text>
<text x="240.2" y="8.6">5</text>
<text x="289.6" y="8.6">6</text>
<text x="339" y="8.6">7</text>
<text x="388.4" y="8.6">8</text>
<text x="140.5" y="21">23</text>
<text x="20.8" y="29.9">A</text>
<text x="195.3" y="26.7">22</text>
<text x="267.7" y="26.7">34</text>
<text x="411.3" y="29.9">A</text>
<text x="68.5" y="32.5">34</text>
<text x="106.9" y="32.5">19</text>
<text x="126.3" y="32.5">36</text>
<text x="222" y="32.5">19</text>
<text x="278.9" y="62.6">32</text>
<text x="21.3" y="77.8">B</text>
<text x="411.3" y="77.8">B</text>
<text x="62.9" y="78.1">31</text>
<text x="267.7" y="99.2">19</text>
<text x="48.4" y="111.3">20</text>
<text x="20.7" y="125.5">C</text>
<text x="410.7" y="125.6">C</text>
<text x="269.9" y="128.2">26</text>
<text x="51.3" y="155.8">32</text>
<text x="269.9" y="161.1">33</text>
<text x="21.3" y="173.4">D</text>
<text x="410.9" y="173.4">D</text>
<text x="62.9" y="181.2">29</text>
<text x="68.5" y="195.3">28</text>
<text x="265.1" y="200.9">30</text>
<text x="73.8" y="210.5">25</text>
<text x="21.3" y="221.2">E</text>
<text x="239" y="217.5">31</text>
<text x="411.3" y="221.2">E</text>
<text x="95.3" y="225.6">18</text>
<text x="118.9" y="225.6">21</text>
<text x="201.5" y="229.5">25</text>
<text x="135.5" y="240.2">49</text>
<text x="161.7" y="251">24</text>
<text x="189.5" y="251">51</text>
<text x="302.4" y="255.9">--</text>
<text x="21.3" y="269.1">F</text>
<text x="411.3" y="269.1">F</text>
<text x="42.8" y="290.6">1</text>
<text x="92.1" y="290.6">2</text>
<text x="141.5" y="290.6">3</text>
<text x="190.9" y="290.6">4</text>
<text x="240.3" y="290.6">5</text>
<text x="289.6" y="290.6">6</text>
<text x="339" y="290.6">7</text>
<text x="388.4" y="290.6">8</text>
</g>
<g font-size="3.9">
<text x="326.8" y="245.2">Diseño de Sistemas Mecatrónicos</text>
<text x="401.1" y="277.7">A3</text>
</g>
<text font-size="2.8" x="335.1" y="285.5">1:2</text>
<g font-size="2.7">
<text x="327.4" y="235">ESCUELA DE INGENIERIA ELECTROMECANICA</text>
<text x="374.5" y="285.5">14</text>
<text x="382.5" y="285.5">19</text>
</g>
<g font-size="2">
<text x="391.8" y="235">REVISIÓN:</text>
<text x="322.8" y="241">CURSO:</text>
<text x="237.2" y="251.8">NOMBRE</text>
<text x="254.6" y="251.7">FIRMA</text>
<text x="268.9" y="251.9">FECHA</text>
<text x="277.9" y="251.9">ACABADO:</text>
<text x="223.1" y="255.9">DIBUJ.</text>
<text x="235.5" y="255.9">D. Aguilar</text>
<text x="266.2" y="255.9">31/05/2018</text>
<text x="322.8" y="252">DENOMINACIÓN</text>
<text x="223.3" y="260.1">VERIF.</text>
<text x="236.3" y="260.1">S.Mena</text>
<text x="266" y="260.3">31/05/2018</text>
<text x="278.5" y="262.2">REBARBAR Y</text>
<text x="223.3" y="264.2">APROB.</text>
<text x="223.3" y="268.6">FABR.</text>
<text x="236.3" y="264.2">J.Mora</text>
<text x="266.3" y="264.5">03/06/2018</text>
<text x="278.5" y="264.7">ROMPER ARISTAS</text>
<text x="278.5" y="267.2">VIVAS</text>
<text x="224.5" y="272.8">SI NO SE INDICA LO CONTRARIO:</text>
<text x="224.5" y="275.3">LAS COTAS SE EXPRESAN EN MM</text>
<text x="278.5" y="272.3">MATERIAL:</text>
<text x="323" y="273.4">DESIGNACIÓN:</text>
<text x="398" y="272.3">FORMATO</text>
<text x="224.5" y="277.8">ACABADO SUPERFICIAL:</text>
<text x="224.5" y="280.3">TOLERANCIAS:</text>
<text x="226.1" y="282.8">LINEAL:</text>
<text x="226.2" y="285.3">ANGULAR:</text>
<text x="278.5" y="285.3">PESO: gramos</text>
<text x="322.9" y="285.3">ESCALA:</text>
<text x="368.4" y="285.5">HOJA</text>
<text x="378.8" y="285.5">DE</text>
</g>
</svg>
